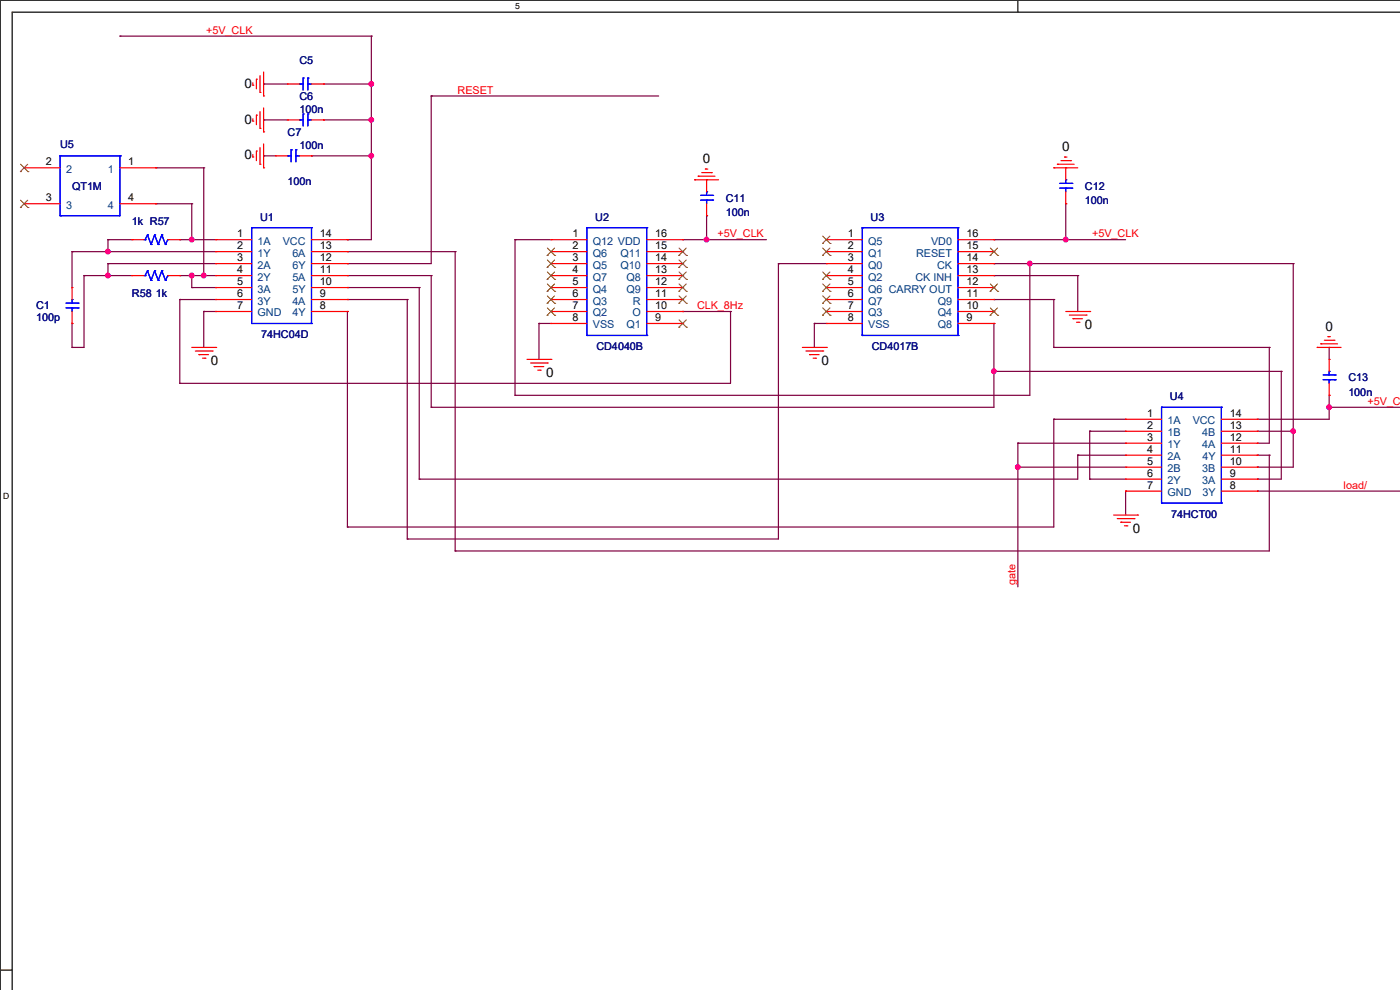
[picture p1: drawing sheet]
<svg xmlns="http://www.w3.org/2000/svg" width="297mm" height="210mm" viewBox="0 0 297 210" stroke-linecap="round" stroke-linejoin="round" font-family="sans-serif">
<path d="M297.1 0h-297.1v210.1M297.1 2.6h-294.5v207.5" fill="none" stroke="#000" stroke-width=".25"/>
<path d="M109.3 .3h.9v2h-.9z" fill="#fff"/>
<path d="M215.9 0v2.6" fill="none" stroke="#000" stroke-width=".25"/>
<path d="M.7 104.2h1.2v2h-1.2z" fill="#fff"/>
<path d="M0 205.8h2.6" fill="none" stroke="#000" stroke-width=".25"/>
<g fill="none" stroke="#800040" stroke-width=".25">
<path d="M25.4 7.7h.1M25.4 7.7h53.4M55.9 17.8h.1M55.9 17.8h5.1M68.6 17.8h.1M68.6 17.8h10.2M78.8 7.7h.1M78.8 17.8h.1M78.8 7.7v43.1h-5.1M33.1 35.6h.1M33.1 35.6h10.1M43.2 35.6h.1"/>
<path d="M43.2 35.6v22.9M55.9 25.4h.1M55.9 33.1h.1M55.9 25.4h5.1M55.9 33.1h2.6M66.1 33.1h.1M66.1 33.1h12.7M68.6 25.4h.1M68.6 25.4h10.2M78.8 33.1h.1M78.8 25.4h.1M91.5 20.4h.1"/>
<path d="M91.5 20.4v35.5h-17.8M91.5 20.4h48.2M15.3 53.4h.1M15.3 53.4h30.5M15.3 53.4v7.6M17.8 58.5h.1M17.8 58.5h10.2M17.8 58.5v15.2h-2.5M22.9 53.4h.1M22.9 55.9h.1M22.9 58.5h.1M22.9 50.8h.1"/>
<path d="M22.9 55.9h22.9M22.9 50.8v2.6M22.9 55.9v2.6M22.9 50.8h5.1M33.1 43.2h.1M33.1 43.2h7.6M38.1 58.5h.1M38.1 50.8h.1M38.1 58.5h7.7M38.1 50.8h7.7M40.7 43.2h.1M40.7 50.8h.1"/>
<path d="M40.7 58.5h.1M40.7 43.2v7.6M40.7 58.5v2.5M43.2 58.5h.1M73.7 58.5h.1M73.7 55.9h.1M73.7 50.8h.1M73.7 53.4h.1M73.7 53.4h22.9M73.7 58.5h17.8M91.5 58.5h.1M91.5 58.5v27.9"/>
<path d="M96.6 53.4h.1M96.6 53.4v63.5M109.3 50.8h.1M109.3 50.8h7.6M109.3 50.8v33.1M144.8 50.8h.1M144.8 50.8h17.8M149.9 50.8h.1M149.9 45.8h.1M149.9 45.8v5M165.1 55.9h.1M165.1 55.9h10.2"/>
<path d="M165.1 55.9v58.4h-78.7M210.9 50.8h.1M210.9 55.9h.1M210.9 58.5h.1M210.9 58.5h17.7M210.9 55.9h63.5M210.9 50.8h27.9M218.5 55.9h.1M218.5 55.9v28h-109.2M226.1 50.8h.1M226.1 43.2h.1M226.1 43.2v7.6"/>
<path d="M228.6 58.5h.1M228.6 58.5v7.6M274.4 55.9h.1M274.4 55.9v43.2h-7.7M15.3 68.6h.1M15.3 73.7h.1M15.3 68.6v5.1M38.1 63.5h.1M38.1 63.5h7.7M38.1 63.5v17.8M40.7 61h.1M40.7 61h5.1"/>
<path d="M43.2 66.1h.1M43.2 66.1v7.6M43.2 66.1h2.6M73.7 66.1h.1M73.7 61h.1M73.7 63.5h.1M73.7 66.1v45.7M73.7 63.5h12.7M73.7 61h15.2M86.4 63.5h.1M86.4 63.5v50.8M88.9 61h.1"/>
<path d="M88.9 61v40.6M114.3 68.6h.1M114.3 68.6h2.6M114.3 68.6v7.6M144.8 66.1h.1M144.8 66.1h10.2M155 66.1h.1M155 66.1v15.2h-116.9M172.8 68.6h.1M172.8 68.6h2.5M172.8 68.6v5.1M210.9 63.5h.1"/>
<path d="M210.9 78.8h.1M210.9 68.6h.1M210.9 63.5h12.7M210.9 68.6v17.8h-119.4M210.9 78.8h60.9M223.6 63.5h.1M223.6 73.7h.1M223.6 63.5v10.2M223.6 73.7h45.7M269.3 73.7h.1M269.3 73.7v20.3h-2.6M271.8 78.8h.1"/>
<path d="M271.8 78.8v22.8h-5.1M282 73.7h.1M282 73.7v2.5M38.1 81.3h.1M91.5 86.4h.1M109.3 83.9h.1M215.9 94h.1M215.9 99.1h.1M215.9 94h22.9M215.9 94v30.5M215.9 99.1h22.9M223.6 88.9h.1"/>
<path d="M223.6 88.9v22.9h-149.9M223.6 88.9h15.2M228.6 96.6h.1M228.6 96.6v5h-139.7M228.6 96.6h10.2M231.2 91.5h.1M231.2 91.5h7.6M231.2 91.5v10.1M266.7 94h.1M266.7 99.1h.1M266.7 91.5h.1M266.7 96.6h.1"/>
<path d="M266.7 88.9h.1M266.7 91.5h7.7M266.7 96.6h2.6M269.3 96.6h.1M269.3 96.6v20.3h-172.7M274.4 91.5h.1M282 86.4h.1M282 83.9h.1M282 86.4h15.1M282 83.9v5h-15.3M73.7 111.8h.1M86.4 114.3h.1"/>
<path d="M88.9 101.6h.1M96.6 116.9h.1M231.2 101.6h.1M231.2 101.6h7.6M238.8 104.2h.1M238.8 104.2v5.1M266.7 101.6h.1M266.7 104.2h.1M266.7 104.2h30.4"/>
</g>
<g fill="#f0f" stroke="#f0f" stroke-width=".25">
<circle cx="22.9" cy="53.4" r=".49"/>
<circle cx="43.2" cy="58.4" r=".49"/>
<circle cx="210.8" cy="78.8" r=".49"/>
<circle cx="22.9" cy="58.4" r=".49"/>
<circle cx="226.1" cy="50.8" r=".49"/>
<circle cx="215.9" cy="99.1" r=".49"/>
<circle cx="218.5" cy="55.9" r=".49"/>
<circle cx="40.7" cy="50.8" r=".49"/>
<circle cx="78.8" cy="17.8" r=".49"/>
<circle cx="282" cy="86.4" r=".49"/>
<circle cx="274.3" cy="91.5" r=".49"/>
<circle cx="149.9" cy="50.8" r=".49"/>
<circle cx="78.8" cy="25.4" r=".49"/>
<circle cx="40.7" cy="58.4" r=".49"/>
<circle cx="78.8" cy="33" r=".49"/>
</g>
<g fill="none" stroke="#f00" stroke-width=".25">
<path d="M53.6 18.1h.1M53.6 17.6v.5M54.4 16.8h.1M54.4 16.8v2M55.2 19.6h.1M55.2 16v3.6M55.9 15.3v5.1M61 17.8h.1M61 17.8h2.5M66.1 17.8h2.5M68.6 17.8h.1M5.1 35.6h.1"/>
<path d="M5.1 35.6h7.6M25.4 35.6h7.7M33.1 35.6h.1M53.6 25.7h.1M53.6 33.3h.1M53.6 25.2v.5M53.6 32.8v.5M54.4 24.4h.1M54.4 32h.1M54.4 24.4v2.1M54.4 32v2.1M55.2 27.2h.1"/>
<path d="M55.2 34.8h.1M55.2 23.7v3.5M55.2 31.3v3.5M55.9 20.4h.1M55.9 28h.1M55.9 35.6h.1M55.9 22.9v5.1M55.9 30.5v5.1M58.5 33.1h.1M58.5 33.1h2.5M61 25.4h.1M61 25.4h2.5"/>
<path d="M63.5 33.1h2.6M66.1 33.1h.1M66.1 25.4h2.5M68.6 25.4h.1M147.4 38.1h.1M147.4 38.1h5M148.1 37.4h.1M148.1 37.4h3.6M148.9 36.6h2M149.6 35.9h.1M149.6 35.9h.6M149.9 38.1h.1"/>
<path d="M149.9 38.1v2.6M150.9 36.6h.1M223.6 35.6h.1M223.6 35.6h5M224.3 34.8h.1M224.3 34.8h3.6M225.1 34.1h2M225.8 33.3h.1M225.8 33.3h.6M226.1 35.6h.1M226.1 35.6v2.5M227.1 34.1h.1"/>
<path d="M5.1 43.2h.1M5.1 43.2h7.6M25.4 43.2h7.7M28 50.8h.1M28 58.5h.1M28 50.8h2.5M28 58.5h2.5M33.1 43.2h.1M35.6 50.8h2.5M35.6 58.5h2.5M38.1 50.8h.1M38.1 58.5h.1"/>
<path d="M45.8 50.8h.1M45.8 53.4h.1M45.8 55.9h.1M45.8 58.5h.1M45.8 50.8h7.6M45.8 53.4h7.6M45.8 55.9h7.6M45.8 58.5h7.6M66.1 50.8h7.6M66.1 53.4h7.6M66.1 55.9h7.6M66.1 58.5h7.6"/>
<path d="M73.7 50.8h.1M73.7 53.4h.1M73.7 55.9h.1M73.7 58.5h.1M116.9 50.8h.1M116.9 53.4h.1M116.9 55.9h.1M116.9 58.5h.1M116.9 50.8h7.6M116.9 53.4h7.6M116.9 55.9h7.6M116.9 58.5h7.6"/>
<path d="M137.2 50.8h7.6M137.2 53.4h7.6M137.2 55.9h7.6M137.2 58.5h7.6M144.8 58.5h.1M144.8 55.9h.1M144.8 53.4h.1M144.8 50.8h.1M149.9 45.8h.1M149.9 43.2v2.6M175.3 50.8h.1M175.3 53.4h.1"/>
<path d="M175.3 55.9h.1M175.3 58.5h.1M175.3 50.8h7.6M175.3 53.4h7.6M175.3 55.9h7.6M175.3 58.5h7.6M203.2 50.8h7.7M203.2 53.4h7.7M203.2 55.9h7.7M203.2 58.5h7.7M210.9 58.5h.1M210.9 55.9h.1"/>
<path d="M210.9 53.4h.1M210.9 50.8h.1M226.1 43.2h.1M226.1 40.7v2.5M15.3 68.6h.1M15.3 61h.1M15.3 61v2.5M15.3 66.1v2.5M40.7 73.7h5.1M41.4 74.5h3.6M42.2 75.2h.1M42.2 75.2h2"/>
<path d="M43 76h.5M43.5 76h.1M45 74.5h.1M45.8 73.7h.1M45.8 61h.1M45.8 63.5h.1M45.8 66.1h.1M45.8 66.1h7.6M45.8 61h7.6M45.8 63.5h7.6M66.1 66.1h7.6M66.1 61h7.6"/>
<path d="M66.1 63.5h7.6M73.7 63.5h.1M73.7 61h.1M73.7 66.1h.1M111.8 76.2h5.1M112.6 77h3.5M113.3 77.8h.1M113.3 77.8h2.1M114.1 78.5h.5M114.6 78.5h.1M116.1 77h.1M116.9 76.2h.1"/>
<path d="M116.9 61h.1M116.9 63.5h.1M116.9 66.1h.1M116.9 68.6h.1M116.9 66.1h7.6M116.9 61h7.6M116.9 63.5h7.6M116.9 68.6h7.6M137.2 66.1h7.6M137.2 61h7.6M137.2 63.5h7.6M137.2 68.6h7.6"/>
<path d="M144.8 68.6h.1M144.8 66.1h.1M144.8 63.5h.1M144.8 61h.1M170.2 73.7h5.1M171 74.5h3.5M171.7 75.2h.1M171.7 75.2h2.1M172.5 76h.5M173 76h.1M174.5 74.5h.1M175.3 73.7h.1"/>
<path d="M175.3 61h.1M175.3 63.5h.1M175.3 66.1h.1M175.3 68.6h.1M175.3 66.1h7.6M175.3 61h7.6M175.3 63.5h7.6M175.3 68.6h7.6M203.2 66.1h7.7M203.2 61h7.7M203.2 63.5h7.7M203.2 68.6h7.7"/>
<path d="M210.9 68.6h.1M210.9 66.1h.1M210.9 63.5h.1M210.9 61h.1M226.1 66.1h5.1M226.9 66.8h3.5M227.6 67.6h.1M227.6 67.6h2.1M228.4 68.4h.5M228.9 68.4h.1M230.4 66.8h.1M231.2 66.1h.1"/>
<path d="M279.4 73.7h.1M279.4 73.7h5.1M280.2 72.9h.1M280.2 72.9h3.6M281 72.2h2M281.7 71.4h.1M281.7 71.4h.5M282 76.2h.1M282 76.2v2.6M283 72.2h.1M238.8 88.9h.1M238.8 91.5h.1"/>
<path d="M238.8 94h.1M238.8 96.6h.1M238.8 99.1h.1M238.8 88.9h7.6M238.8 91.5h7.6M238.8 94h7.6M238.8 96.6h7.6M238.8 99.1h7.6M259.1 88.9h7.6M259.1 91.5h7.6M259.1 94h7.6M259.1 96.6h7.6"/>
<path d="M259.1 99.1h7.6M266.7 88.9h.1M266.7 91.5h.1M266.7 96.6h.1M266.7 99.1h.1M266.7 94h.1M282 83.9h.1M282 81.3v2.6M236.3 109.3h5M237 110h3.6M237.8 110.8h.1M237.8 110.8h2"/>
<path d="M238.5 111.5h.6M238.8 101.6h.1M238.8 104.2h.1M238.8 101.6h7.6M238.8 104.2h7.6M239.1 111.5h.1M240.6 110h.1M241.3 109.3h.1M259.1 101.6h7.6M259.1 104.2h7.6M266.7 101.6h.1M266.7 104.2h.1"/>
</g>
<g fill="none" stroke="#00f" stroke-width=".25">
<path d="M63.5 17.8h.1M63.5 17.8h.8M64.3 16.6h.1M64.3 16.6v2.5M65.3 16.6h.1M65.3 17.8h.1M65.3 16.6v2.5M65.3 17.8h.8M12.7 33.1h.1M12.7 33.1h12.7M12.7 33.1v12.7M25.4 33.1h.1"/>
<path d="M25.4 33.1v12.7h-12.7M61 33.1h.1M61 33.1h.8M61.8 31.8h.1M61.8 31.8v2.5M62.8 31.8h.1M62.8 33.1h.1M62.8 33.1h.7M62.8 31.8v2.5M63.5 25.4h.1M63.5 25.4h.8M64.3 24.2h.1"/>
<path d="M64.3 24.2v2.5M65.3 24.2h.1M65.3 25.4h.1M65.3 24.2v2.5M65.3 25.4h.8M224.8 39.9h2.6M224.8 38.9h2.6M226.1 38.1h.1M226.1 39.9h.1M226.1 38.1v.8M226.1 39.9v.8M227.4 39.9h.1"/>
<path d="M227.4 38.9h.1M12.7 45.8h.1M30.5 50.8h.3M30.5 58.5h.3M30.8 50.8h.1M30.8 58.5h.1M31.3 49.8h.1M31.3 57.4h.1M31.3 49.8l-.5 1M31.3 49.8l.7 2.1M31.3 57.4l-.5 1.1M31.3 57.4l.7 2.1"/>
<path d="M32 51.9h.1M32 59.5h.1M32.8 49.8h.1M32.8 57.4h.1M32.8 49.8l-.8 2.1M32.8 49.8l.8 2.1M32.8 57.4l-.8 2.1M32.8 57.4l.8 2.1M33.6 51.9h.1M33.6 59.5h.1M34.3 49.8h.1M34.3 57.4h.1"/>
<path d="M34.3 49.8l-.7 2.1M34.3 49.8l.8 2.1M34.3 57.4l-.7 2.1M34.3 57.4l.8 2.1M35.1 51.9h.1M35.1 59.5h.1M35.6 50.8h.1M35.6 58.5h.1M35.6 50.8l-.5 1.1M35.6 58.5l-.5 1M53.4 48.3h.1M53.4 48.3h12.7"/>
<path d="M53.4 48.3v20.3M66.1 48.3h.1M66.1 48.3v20.3M124.5 48.3h.1M124.5 48.3v22.9M124.5 48.3h12.7M137.2 48.3h.1M137.2 48.3v22.9M148.6 42.5h2.6M148.6 41.4h2.6M149.9 40.7h.1M149.9 42.5h.1"/>
<path d="M149.9 40.7v.7M149.9 42.5v.7M151.2 42.5h.1M151.2 41.4h.1M182.9 48.3h.1M182.9 48.3h20.3M182.9 48.3v22.9M203.2 48.3h.1M203.2 48.3v22.9M14 65.3h2.6M14 64.3h2.6M15.3 63.5h.1"/>
<path d="M15.3 65.3h.1M15.3 63.5v.8M15.3 65.3v.8M16.6 65.3h.1M16.6 64.3h.1M53.4 68.6h.1M53.4 68.6h12.7M66.1 68.6h.1M124.5 71.2h.1M124.5 71.2h12.7M137.2 71.2h.1M182.9 71.2h.1"/>
<path d="M182.9 71.2h20.3M203.2 71.2h.1M280.7 79.5h2.6M282 78.8h.1M282 78.8v.7M283.3 79.5h.1M246.4 86.4h.1M246.4 86.4v20.3M246.4 86.4h12.7M259.1 86.4h.1M259.1 86.4v20.3M280.7 80.6h2.6"/>
<path d="M282 80.6h.1M282 80.6v.7M283.3 80.6h.1M246.4 106.7h.1M246.4 106.7h12.7M259.1 106.7h.1"/>
</g>
<g fill="none" stroke="#804000" stroke-width=".21">
<path d="M4.3 36.4h.1M4.4 34.8l1.5 1.6M5.9 34.8l-1.6 1.6M5.9 36.4h.1M4.3 44h.1M4.4 42.5l1.5 1.5M5.9 42.5l-1.6 1.5M5.9 44h.1M116.1 54.2h.1M116.1 56.7h.1M116.1 59.3h.1M116.1 52.6l1.6 1.6"/>
<path d="M116.1 55.2l1.6 1.5M116.1 57.7l1.6 1.6M117.6 52.6l-1.5 1.6M117.6 55.2l-1.5 1.5M117.6 57.7l-1.5 1.6M117.7 54.2h.1M117.7 56.7h.1M117.7 59.3h.1M144 59.3h.1M144 56.7h.1M144 54.2h.1M144.1 57.7l1.5 1.6"/>
<path d="M144.1 55.2l1.5 1.5M144.1 52.6l1.5 1.6M145.6 57.7l-1.6 1.6M145.6 55.2l-1.6 1.5M145.6 52.6l-1.6 1.6M145.6 59.3h.1M145.6 56.7h.1M145.6 54.2h.1M174.5 51.6h.1M174.5 54.2h.1M174.5 59.3h.1M174.5 50.1l1.6 1.5"/>
<path d="M174.5 52.6l1.6 1.6M174.5 57.7l1.6 1.6M176.1 50.1l-1.6 1.5M176.1 52.6l-1.6 1.6M176.1 57.7l-1.6 1.6M176.1 51.6h.1M176.1 54.2h.1M176.1 59.3h.1M210.1 54.2h.1M210.1 52.6l1.6 1.6M211.6 52.6l-1.5 1.6M211.7 54.2h.1"/>
<path d="M116.1 61.8h.1M116.1 64.3h.1M116.1 66.9h.1M116.1 60.2l1.6 1.6M116.1 62.8l1.6 1.5M116.1 65.3l1.6 1.6M117.6 60.2l-1.5 1.6M117.6 62.8l-1.5 1.5M117.6 65.3l-1.5 1.6M117.7 61.8h.1M117.7 64.3h.1M117.7 66.9h.1"/>
<path d="M144 69.4h.1M144 64.3h.1M144 61.8h.1M144.1 67.9l1.5 1.5M144.1 62.8l1.5 1.5M144.1 60.2l1.5 1.6M145.6 67.9l-1.6 1.5M145.6 62.8l-1.6 1.5M145.6 60.2l-1.6 1.6M145.6 69.4h.1M145.6 64.3h.1M145.6 61.8h.1"/>
<path d="M174.5 61.8h.1M174.5 64.3h.1M174.5 66.9h.1M174.5 60.2l1.6 1.6M174.5 62.8l1.6 1.5M174.5 65.3l1.6 1.6M176.1 60.2l-1.6 1.6M176.1 62.8l-1.6 1.5M176.1 65.3l-1.6 1.6M176.1 61.8h.1M176.1 64.3h.1M176.1 66.9h.1"/>
<path d="M210.1 66.9h.1M210.1 61.8h.1M210.1 65.3l1.6 1.6M210.1 60.2l1.6 1.6M211.6 65.3l-1.5 1.6M211.6 60.2l-1.5 1.6M211.7 66.9h.1M211.7 61.8h.1"/>
</g>
<g font-size="2.8">
<text x="51.9" y="18.6">0</text>
<text x="51.9" y="26.2">0</text>
<text x="51.9" y="33.8">0</text>
<text x="149.1" y="34.6">0</text>
<text x="225.3" y="32">0</text>
<text x="230.2" y="69.9">0</text>
<text x="281.2" y="70.1">0</text>
<text x="44.7" y="77.5">0</text>
<text x="174.3" y="77.5">0</text>
<text x="115.9" y="80.1">0</text>
<text x="240.3" y="113.1">0</text>
</g>
<g font-size="2.3" fill="#f00">
<text x="43.7" y="7.2">+5V_CLK</text>
<text x="97.1" y="19.9">RESET</text>
<text x="152.2" y="50.3">+5V_CLK</text>
<text x="231.7" y="50.3">+5V_CLK</text>
<text x="147.9" y="65.6">CLK_8Hz</text>
<text x="290.1" y="85.9">+5V_CL</text>
<text x="285" y="103.7">load/</text>
<text x="215.4" y="124" transform="rotate(-90 215.4 124)">gate</text>
</g>
<g font-size="2.3" fill="#000080">
<text x="63.5" y="13.5">C5</text>
<text x="63.5" y="24">100n</text>
<text x="63.5" y="21.2">C6</text>
<text x="61" y="28.8">C7</text>
<text x="12.7" y="31.3">U5</text>
<text x="63.5" y="31.6">100n</text>
<text x="15.3" y="40.2">QT1M</text>
<text x="61" y="39.2">100n</text>
<text x="230.2" y="40.2">C12</text>
<text x="28" y="47.8">1k R57</text>
<text x="55.2" y="46.8">U1</text>
<text x="126.3" y="46.8">U2</text>
<text x="154" y="42.8">C11</text>
<text x="154" y="45.8">100n</text>
<text x="184.7" y="46.8">U3</text>
<text x="230.2" y="43.3">100n</text>
<text x="7.7" y="65.6">C1</text>
<text x="28" y="63.1">R58 1k</text>
<text x="7.7" y="68.2">100p</text>
<text x="55.4" y="71.7">74HC04D</text>
<text x="126.5" y="74.3">CD4040B</text>
<text x="185" y="74.3">CD4017B</text>
<text x="286" y="80.9">C13</text>
<text x="286" y="83.9">100n</text>
<text x="248.2" y="84.9">U4</text>
<text x="248.5" y="109.8">74HCT00</text>
</g>
<g font-size="2.3">
<text x="9.7" y="35.1">2</text>
<text x="27.2" y="35.1">1</text>
<text x="9.7" y="42.7">3</text>
<text x="27.2" y="42.7">4</text>
<text x="50.3" y="50.3">1</text>
<text x="50.3" y="52.8">2</text>
<text x="67.9" y="50.3">14</text>
<text x="67.9" y="52.8">13</text>
<text x="121.5" y="50.3">1</text>
<text x="121.5" y="52.8">2</text>
<text x="139" y="52.8">15</text>
<text x="139" y="50.3">16</text>
<text x="179.9" y="50.3">1</text>
<text x="179.9" y="52.8">2</text>
<text x="205" y="52.8">15</text>
<text x="205" y="50.3">16</text>
<text x="50.3" y="55.4">3</text>
<text x="50.3" y="57.9">4</text>
<text x="67.9" y="55.4">12</text>
<text x="67.9" y="57.9">11</text>
<text x="121.5" y="55.4">3</text>
<text x="121.5" y="57.9">4</text>
<text x="139" y="57.9">13</text>
<text x="139" y="55.4">14</text>
<text x="179.9" y="55.4">3</text>
<text x="179.9" y="57.9">4</text>
<text x="205" y="57.9">13</text>
<text x="205" y="55.4">14</text>
<text x="50.3" y="60.5">5</text>
<text x="50.3" y="63">6</text>
<text x="50.3" y="65.5">7</text>
<text x="67.9" y="63">9</text>
<text x="67.9" y="60.5">10</text>
<text x="67.9" y="65.5">8</text>
<text x="121.5" y="60.5">5</text>
<text x="121.5" y="63">6</text>
<text x="121.5" y="65.5">7</text>
<text x="139" y="65.5">10</text>
<text x="139" y="63">11</text>
<text x="139" y="60.5">12</text>
<text x="179.9" y="60.5">5</text>
<text x="179.9" y="63">6</text>
<text x="179.9" y="65.5">7</text>
<text x="205" y="65.5">10</text>
<text x="205" y="63">11</text>
<text x="205" y="60.5">12</text>
<text x="121.5" y="68.1">8</text>
<text x="139" y="68.1">9</text>
<text x="179.9" y="68.1">8</text>
<text x="205" y="68.1">9</text>
<text x="243.4" y="88.4">1</text>
<text x="260.9" y="88.4">14</text>
<text x="243.4" y="90.9">2</text>
<text x="243.4" y="93.5">3</text>
<text x="260.9" y="90.9">13</text>
<text x="260.9" y="93.5">12</text>
<text x="243.4" y="96">4</text>
<text x="243.4" y="98.6">5</text>
<text x="243.4" y="101.1">6</text>
<text x="260.9" y="96">11</text>
<text x="260.9" y="101.1">9</text>
<text x="260.9" y="98.6">10</text>
<text x="243.4" y="103.6">7</text>
<text x="260.9" y="103.6">8</text>
</g>
<g font-size="2.3" fill="#004080">
<text x="14" y="36.7">2</text>
<text x="22.9" y="36.7">1</text>
<text x="14" y="44.3">3</text>
<text x="22.9" y="44.3">4</text>
<text x="54.7" y="51.9">1A</text>
<text x="60" y="51.9">VCC</text>
<text x="125.8" y="51.9">Q12 VDD</text>
<text x="184.2" y="51.9">Q5</text>
<text x="197.5" y="51.9">VD0</text>
<text x="54.7" y="54.4">1Y</text>
<text x="54.7" y="57">2A</text>
<text x="54.7" y="59.5">2Y</text>
<text x="62" y="54.4">6A</text>
<text x="62" y="59.5">5A</text>
<text x="62.1" y="57">6Y</text>
<text x="125.8" y="54.4">Q6</text>
<text x="125.8" y="57">Q5</text>
<text x="125.8" y="59.5">Q7</text>
<text x="131.6" y="57">Q10</text>
<text x="131.6" y="54.4">Q11</text>
<text x="132.9" y="59.5">Q8</text>
<text x="184.2" y="54.4">Q1</text>
<text x="184.2" y="57">Q0</text>
<text x="184.2" y="59.5">Q2</text>
<text x="194.2" y="59.5">CK INH</text>
<text x="194.4" y="54.4">RESET</text>
<text x="198.8" y="57">CK</text>
<text x="54.7" y="62.1">3A</text>
<text x="54.7" y="64.6">3Y</text>
<text x="62" y="64.6">4A</text>
<text x="62.1" y="62.1">5Y</text>
<text x="125.8" y="62.1">Q4</text>
<text x="125.8" y="64.6">Q3</text>
<text x="132.9" y="62.1">Q9</text>
<text x="134.3" y="64.6">R</text>
<text x="184.2" y="62.1">Q6 CARRY OUT</text>
<text x="184.2" y="64.6">Q7</text>
<text x="198.9" y="64.6">Q9</text>
<text x="54.7" y="67.1">GND</text>
<text x="62.1" y="67.1">4Y</text>
<text x="125.8" y="67.1">Q2</text>
<text x="125.8" y="69.7">VSS</text>
<text x="132.9" y="69.7">Q1</text>
<text x="134.2" y="67.1">O</text>
<text x="184.2" y="67.1">Q3</text>
<text x="184.2" y="69.7">VSS</text>
<text x="198.9" y="69.7">Q8</text>
<text x="198.9" y="67.1">Q4</text>
<text x="247.7" y="90">1A</text>
<text x="247.7" y="92.5">1B</text>
<text x="247.7" y="95.1">1Y</text>
<text x="253" y="90">VCC</text>
<text x="255.1" y="92.5">4B</text>
<text x="255.1" y="95.1">4A</text>
<text x="247.7" y="97.6">2A</text>
<text x="247.7" y="100.2">2B</text>
<text x="255.1" y="100.2">3B</text>
<text x="255.1" y="97.6">4Y</text>
<text x="247.7" y="102.7">2Y</text>
<text x="247.7" y="105.2">GND</text>
<text x="255.1" y="102.7">3A</text>
<text x="255.1" y="105.2">3Y</text>
</g>
<g font-size="1.8">
<text x="109.3" y="1.9">5</text>
<text x=".7" y="105.8">D</text>
</g>
</svg>
